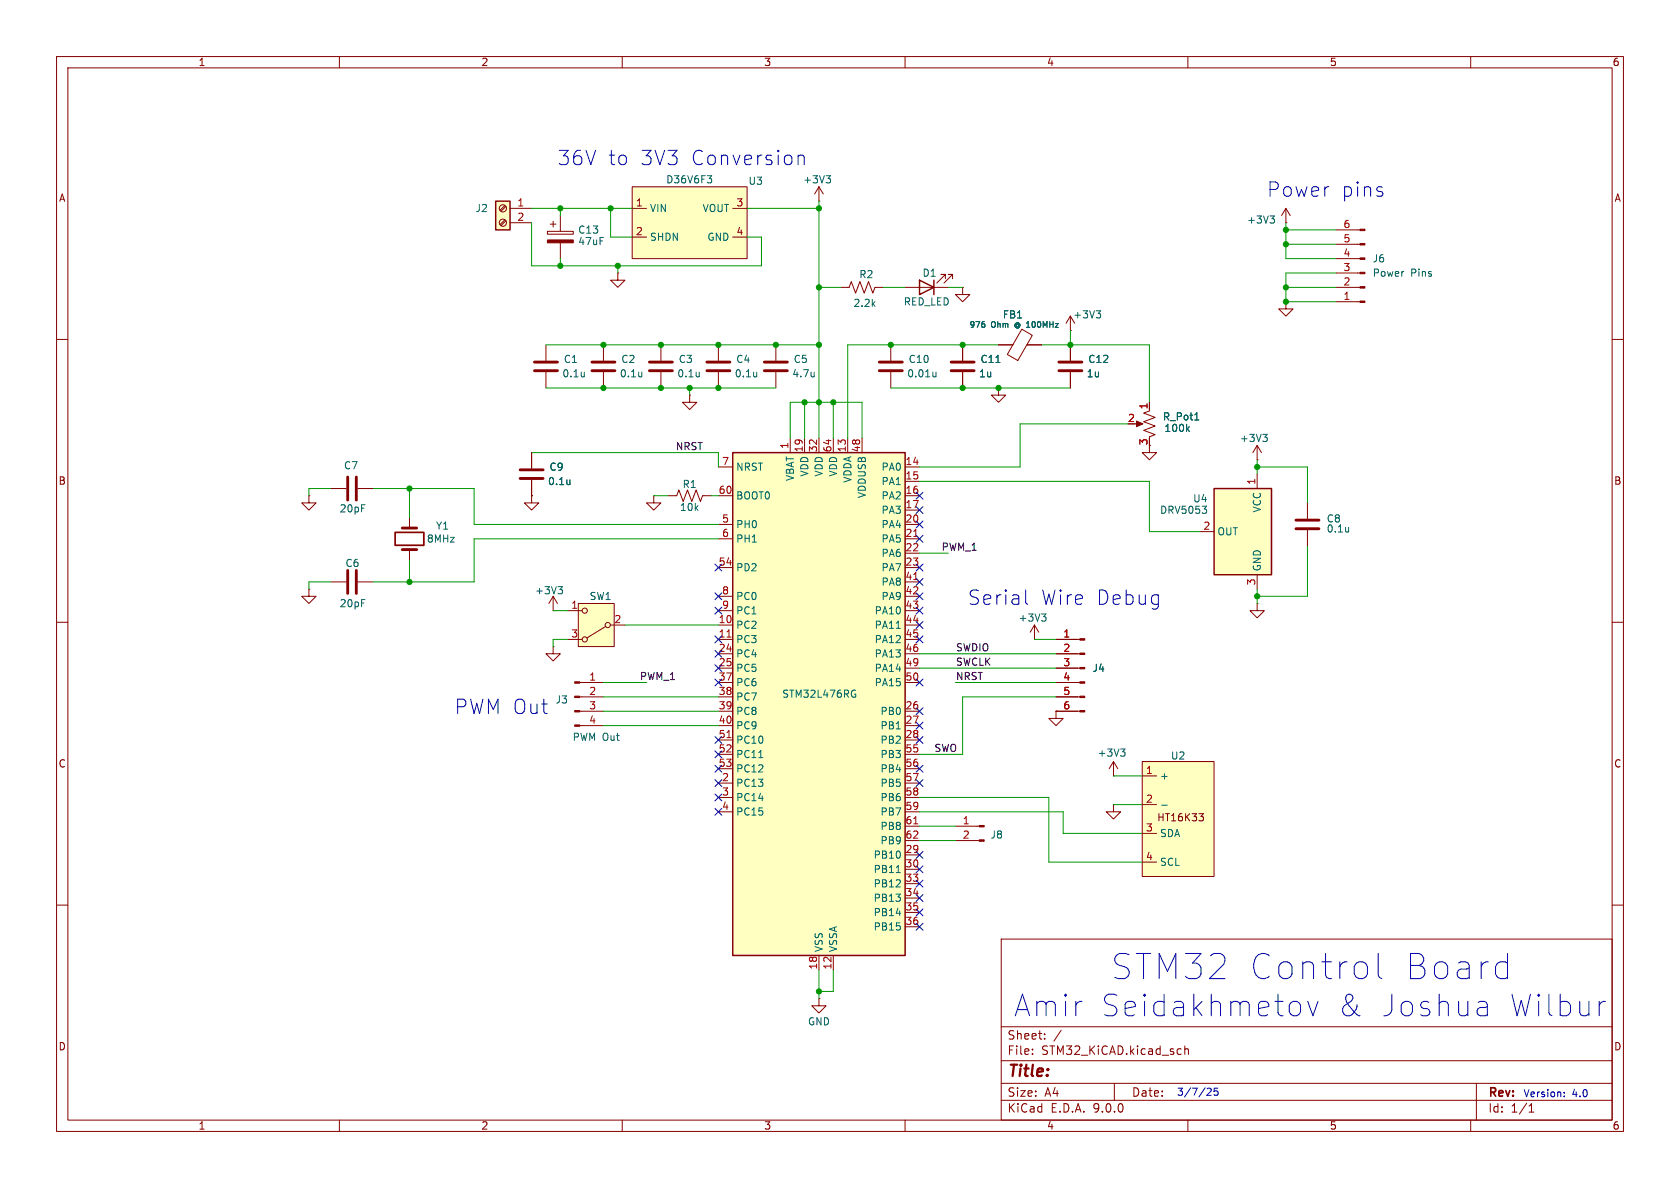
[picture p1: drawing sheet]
<svg xmlns="http://www.w3.org/2000/svg" width="297mm" height="210mm" viewBox="0 0 297 210" stroke-linecap="round" stroke-linejoin="round" font-family="sans-serif">
<g fill="none" stroke="#840000" stroke-width=".18">
<path d="M10 10h277v190h-277zM12 12h273v186h-273zM60 10v2M110 10v2M160 10v2M210 10v2M260 10v2M227.3 39.4h.1M227.3 36.8l-.7 1.3M227.3 36.8l.8 1.3M227.3 36.8v2.6M148.6 50.8h1.5l.4-1 .8 2 .7-2 .8 2 .7-2 .8 2 .4-1h1.5"/>
<path d="M160 50.8h7.6M167.1 49.3v-.8h-.7h.7l-1.5 1.5M168.4 49.3v-.8h-.8h.8l-1.5 1.5M189.2 58.4h.1M189.2 55.9l-.7 1.3M189.2 55.9l.8 1.3M189.2 55.9v2.5M227.3 53.3v1.3h1.3l-1.3 1.3-1.2-1.3h1.2M227.3 53.3h.1M236.2 53.3h4.2M236.2 50.8h4.2M236.2 48.3h4.2"/>
<path d="M236.2 45.7h4.2M236.2 43.2h4.2M236.2 40.6h4.2M10 60h2M121.9 69.9v1.2h1.3l-1.3 1.3-1.3-1.3h1.3M121.9 69.9h.1M127 61v2.8M127 65.8v2.8M137.2 61v2.8M137.2 65.8v2.8M157.5 61v2.8M157.5 65.8v2.8"/>
<path d="M170.2 61v2.8M170.2 65.8v2.8M176.5 68.6v1.3h1.3l-1.3 1.2-1.2-1.2h1.2M176.5 68.6h.1M189.2 61v2.8M189.2 65.8v2.8M285 60h2M10 110h2M285 110h2M10 160h2M177 166h108v32h-108zM285 160h2"/>
<path d="M60 198v2M110 198v2M160 198v2M177 194.5h108M177 191.5h108M177 187.5h108M177 181.5h108M182.5 186.3v.1M182.5 185.5v.1M184.7 183.6v.1M184.7 182.8v.1M187.6 182.1l-1.3 2"/>
<path d="M197 191.5v3M208.7 185.4l.1 .1M208.8 186.3l-.1 .1M209.5 184.9v1.5M209.5 185.5l.2-.1 .3 .1 .1 .9M210 198v2M260 198v2M261 191.5v6.5M270.3 196.6h.9M270.3 195.5l.4-.4v1.5"/>
</g>
<path d="M224.5 38.2h.8l-.4 .5M225.1 38.7l.2 .2v.3l-.2 .2M193.8 54.9h.8l-.4 .5M194.3 55.4l.3 .3v.3l-.3 .2M133.8 65.8v.8M133.8 66.5l-.1 .1M143.9 65.8v.8M143.9 66.5v.1M165.5 65.8v.8M165.5 66.5l-.4 .1M176.1 64.1h.7" fill="none" stroke="#006464" stroke-width=".18"/>
<g fill="#840000" stroke="#840000" stroke-width=".18">
<path d="M240.4 53.2h.9v.3h-.9z"/>
<path d="M240.4 50.7h.9v.2h-.9z"/>
<path d="M240.4 48.1h.9v.3h-.9z"/>
<path d="M240.4 45.6h.9v.2h-.9z"/>
<path d="M240.4 43.1h.9v.2h-.9z"/>
<path d="M240.4 40.5h.9v.3h-.9z"/>
</g>
<path d="M125 64h4M125 65.5h4M135.1 64h4.1M135.1 65.5h4.1M155.4 64h4.1M155.4 65.5h4.1M168.1 64h4.1M168.1 65.5h4.1M187.2 64h4.1M187.2 65.5h4.1" fill="none" stroke="#840000" stroke-width=".51"/>
<path d="M162.6 49.5l2.5 1.3-2.5 1.3zM165.1 49.5v2.6" fill="none" stroke="#840000" stroke-width=".25"/>
<path d="M111.8 33h20.3v12.7h-20.3z" fill="#ffffc2"/>
<path d="M111.8 33h20.3v12.7h-20.3zM111.8 36.8h2.5M129.5 36.8h2.6M111.8 41.9h2.5M129.5 41.9h2.6" fill="none" stroke="#840000" stroke-width=".18"/>
<path d="M125 31.1h.8l-.4 .4M125.7 31.6l.1 .2-.1 .5" fill="none" stroke="#006464" stroke-width=".18"/>
<path d="M87.6 35.6h2.6v5h-2.6z" fill="#ffffc2"/>
<path d="M87.6 35.6h2.6v5h-2.6z" fill="none" stroke="#840000" stroke-width=".25"/>
<g fill="none" stroke="#840000" stroke-width=".18">
<path d="M89.3 36.3l-.9 .9M89.3 38.9l-.9 .8M89.4 36.5l-.8 .8M89.4 39l-.8 .9M90.2 36.8h3.8M90.2 39.4h3.8M97.3 39.6h1M97.8 39.1v1M99.1 38.1v2.8M144.8 35.6h.1M144.8 33l-.8 1.3M144.8 33l.7 1.3"/>
<path d="M144.8 33v2.6M96.8 40.9h4.5v.5h-4.5zM99.1 42.9v2.8M109.2 48.3v1.2h1.3l-1.3 1.3-1.3-1.3h1.3M109.2 48.3h.1M96.5 61v2.8M96.5 65.8v2.8M106.7 61v2.8M106.7 65.8v2.8M116.8 61v2.8M116.8 65.8v2.8"/>
<circle cx="88.9" cy="39.4" r=".63"/>
<circle cx="88.9" cy="36.8" r=".63"/>
</g>
<path d="M96.8 42.4h4.5v.5h-4.5z" fill="#840000" stroke="#840000" stroke-width=".18"/>
<path d="M146 31.1h.8l-.4 .4M146.6 31.5l.2 .3v.3l-.2 .2M103.3 65.8v.8M103.3 66.5l-.1 .1M113.5 65.8v.8M113.5 66.5l-.1 .1M123.6 65.8v.8M123.6 66.5v.1" fill="none" stroke="#006464" stroke-width=".18"/>
<path d="M94.5 64h4.1M94.5 65.5h4.1M104.6 64h4.1M104.6 65.5h4.1M114.8 64h4.1M114.8 65.5h4.1" fill="none" stroke="#840000" stroke-width=".51"/>
<path d="M129.5 80h30.5v88.9h-30.5z" fill="#ffffc2"/>
<path d="M129.5 80h30.5v88.9h-30.5z" fill="none" stroke="#840000" stroke-width=".25"/>
<g fill="none" stroke="#840000" stroke-width=".18">
<path d="M139.7 77.5v2.5M142.2 77.5v2.5M144.8 77.5v2.5M147.3 77.5v2.5M149.9 77.5v2.5M152.4 77.5v2.5M54.6 87.6v1.3h1.3l-1.3 1.3-1.3-1.3h1.3M54.6 87.6h.1M58.4 86.4h2.8M63.2 86.4h2.8M72.4 91.4v1.9M72.4 97.2v1.9"/>
<path d="M94 87.6v1.3h1.2l-1.2 1.3-1.3-1.3h1.3M94 87.6h.1M127 82.6h2.5M127 87.6h2.5M127 92.7h2.5M127 95.3h2.5M160 82.6h2.6M160 87.6h2.6M160 92.7h2.6M160 95.3h2.6M160 85.1h2.6M160 90.2h2.6"/>
<path d="M160 97.8h2.6M54.6 104.1v1.3h1.3l-1.3 1.3-1.3-1.3h1.3M54.6 104.1h.1M58.4 102.9h2.8M63.2 102.9h2.8M127 100.3h2.5M127 105.4h2.5M127 108h2.5M127 110.5h2.5M127 113h2.5M127 115.6h2.5M127 118.1h2.5"/>
<path d="M160 100.3h2.6M160 105.4h2.6M160 108h2.6M160 110.5h2.6M160 113h2.6M160 115.6h2.6M160 118.1h2.6M160 102.9h2.6M186.7 113h4.2M186.7 115.6h4.2M186.7 118.1h4.2M127 120.7h2.5"/>
<path d="M127 123.2h2.5M127 125.7h2.5M127 128.3h2.5M127 130.8h2.5M127 133.4h2.5M127 135.9h2.5M127 138.4h2.5M160 120.7h2.6M160 125.7h2.6M160 128.3h2.6M160 130.8h2.6M160 133.4h2.6"/>
<path d="M160 135.9h2.6M160 138.4h2.6M186.7 120.7h4.2M186.7 123.2h4.2M186.7 125.7h4.2M127 141h2.5M127 143.5h2.5M160 141h2.6M160 143.5h2.6M160 146.1h2.6M160 148.6h2.6M160 151.1h2.6"/>
<path d="M160 153.7h2.6M160 156.2h2.6M160 158.8h2.6M144.8 168.9v2.6M147.3 168.9v2.6M160 161.3h2.6M160 163.8h2.6"/>
</g>
<path d="M161.5 94.8h.8M128.5 112.6h.7M161.5 102.5h.8M128.5 130.4h.7M161.5 145.6h.8" fill="none" stroke="#a90000" stroke-width=".18"/>
<path d="M158.4 111.1h.8M134.1 133.9h.8M150.9 122l.3 .1M151 122.7h.3v.4l-.4 .2M158.4 154.2h.8" fill="none" stroke="#006464" stroke-width=".18"/>
<g fill="#840000" stroke="#840000" stroke-width=".18">
<path d="M190.9 112.9h.9v.3h-.9z"/>
<path d="M190.9 115.4h.9v.3h-.9z"/>
<path d="M190.9 118h.9v.2h-.9z"/>
<path d="M190.9 120.5h.9v.3h-.9z"/>
<path d="M190.9 123.1h.9v.2h-.9z"/>
<path d="M190.9 125.6h.9v.3h-.9z"/>
</g>
<path d="M61.5 84.3v4.1M63 84.3v4.1M71.1 93.3h2.6M71.1 97.2h2.6M61.5 100.8v4.1M63 100.8v4.1" fill="none" stroke="#840000" stroke-width=".51"/>
<path d="M69.8 94.1h5.1v2.3h-5.1z" fill="none" stroke="#840000" stroke-width=".3"/>
<path d="M201.9 134.6h12.7v20.3h-12.7z" fill="#ffffc2"/>
<g fill="none" stroke="#840000" stroke-width=".18">
<path d="M170.2 50.8v1.3h1.2l-1.2 1.2-1.3-1.2h1.3M170.2 50.8h.1M180.6 58.2l1.9 1.1-2.6 4.4-1.8-1zM176.5 61h2.6M181.6 61h2.5M182.9 113h.1M182.9 110.5l-.8 1.3M182.9 110.5l.7 1.3M182.9 110.5v2.5M186.7 125.7v1.3h1.3l-1.3 1.3-1.3-1.3h1.3M186.7 125.7h.1M196.8 137.2h.1"/>
<path d="M196.8 134.6l-.7 1.3M196.8 134.6l.8 1.3M196.8 134.6v2.6M201.9 134.6h12.7v20.3h-12.7zM201.9 137.2h2.6M168.9 146.1h4.2M168.9 148.6h4.2M196.8 142.2v1.3h1.3l-1.3 1.3-1.2-1.3h1.2M196.8 142.2h.1M201.9 142.2h2.6M201.9 147.3h2.6M201.9 152.4h2.6"/>
<path d="M212 143.8h.7l-.4 .5M212.5 144.3l.2 .3v.3l-.2 .2M144.8 176.5v1.3h1.2l-1.2 1.3-1.3-1.3h1.3M144.8 176.5h.1"/>
</g>
<path d="M174.1 57.3v.5M184.1 108.5h.8l-.4 .5M184.7 109l.2 .3v.3l-.2 .2M198.1 132.4h.8l-.4 .5M198.7 132.9l.2 .2v.3l-.2 .3M205.4 142.3h.9" fill="none" stroke="#006464" stroke-width=".18"/>
<g fill="#840000" stroke="#840000" stroke-width=".18">
<path d="M173.1 145.9h.9v.3h-.9z"/>
<path d="M173.1 148.5h.9v.2h-.9z"/>
</g>
<path d="M214.6 86.4h10.2v15.2h-10.2z" fill="#ffffc2"/>
<path d="M214.6 86.4h10.2v15.2h-10.2z" fill="none" stroke="#840000" stroke-width=".25"/>
<g fill="none" stroke="#840000" stroke-width=".18">
<path d="M200.7 74.9h1M203.2 78.7v1.3h1.3l-1.3 1.3-1.3-1.3h1.3M203.2 72.6l-1 .4 2 .8-2 .7 2 .8-2 .8 2 .7-1 .4v.3M203.2 71.1v1.3M222.2 78.7v2.6M222.2 78.7l-.7 1.3M222.2 78.7l.8 1.3M94 80v2.8M94 84.8v2.8M115.6 87.6v1.3h1.2l-1.2 1.3-1.3-1.3h1.3M115.6 87.6h.1M118.1 87.6h1.5l.4-1 .8 2 .7-2 .8 2 .8-2 .7 2 .4-1h1.5"/>
<path d="M212.1 94h2.5M222.2 81.3h.1M222.2 83.8v2.6M231.1 88.9v2.8M231.1 93.7v2.8M97.8 114.3v1.3h1.3l-1.3 1.2-1.3-1.2h1.3M97.8 114.3h.1M222.2 106.7v1.3h1.3l-1.3 1.2-1.2-1.2h1.2M222.2 106.7h.1M222.2 101.6v2.5M102.5 120.7h4.2M102.5 123.2h4.2"/>
<path d="M102.5 125.7h4.2M102.5 128.3h4.2"/>
</g>
<path d="M209.9 75.8l.4 .5M210.3 75.4l-.5 .5M211.2 74.2h.7M223.3 76.8h.7l-.4 .5M223.8 77.3l.2 .2v.3l-.2 .2M100.8 84.8v.9M100.8 85.5l-.1 .1M213.2 90l.1 .2-.1 .5M213.3 89.5l-.4 .5M238.4 93.2v.9M238.4 93.9v.1" fill="none" stroke="#006464" stroke-width=".18"/>
<g fill="#840000" stroke="#840000" stroke-width=".18">
<path d="M200.9 74.4l1.2 .5-1.2 .5z"/>
<path d="M101.6 120.5h.9v.3h-.9z"/>
<path d="M101.6 123.1h.9v.2h-.9z"/>
<path d="M101.6 125.6h.9v.3h-.9z"/>
<path d="M101.6 128.1h.9v.3h-.9z"/>
</g>
<path d="M91.9 83.1h4.1M91.9 84.6h4.1M229.1 91.9h4.1M229.1 93.5h4.1" fill="none" stroke="#840000" stroke-width=".51"/>
<path d="M102.2 106.7h6.4v7.6h-6.4z" fill="#ffffc2"/>
<g fill="none" stroke="#840000" stroke-width=".18">
<path d="M170.2 61v2.8M170.2 65.8v2.8M176.5 68.6h.1M176.5 61h2.6M181.6 61h2.5M189.2 61v2.8M189.2 65.8v2.8M203.2 71.1v1.3M94 87.6h.1M94 80v2.8M94 84.8v2.8M97.8 108h.1"/>
<path d="M97.8 105.4l-.8 1.3M97.8 105.4l.8 1.3M97.8 105.4v2.6M100.3 113h2.6M100.3 108h2.6M102.2 106.7h6.4v7.6h-6.4zM107.1 110.7l-3.3 2.1M107.9 110.5h2.6M186.7 113h3.8M186.7 115.6h3.8M186.7 118.1h3.8M186.7 125.7h.1"/>
<path d="M186.7 120.7h3.8M186.7 123.2h3.8M186.7 125.7h3.8"/>
<circle cx="103.4" cy="108" r=".46"/>
<circle cx="103.4" cy="113" r=".46"/>
<circle cx="107.4" cy="110.5" r=".46"/>
</g>
<path d="M174.1 57.3v.5M176.1 64.1h.7M209.9 75.8l.4 .5M210.3 75.4l-.5 .5M211.2 74.2h.7M100.8 84.8v.9M100.8 85.5l-.1 .1M98.7 103.7h.7l-.4 .5M99.2 104.2l.2 .2v.3l-.2 .3" fill="none" stroke="#006464" stroke-width=".18"/>
<g fill="none" stroke="#009600" stroke-width=".18">
<path d="M94 39.4v7.6h40.6v-5.1h-2.5M94 36.8h17.8M99.1 36.8v1.3M107.9 36.8v5.1h3.9M132.1 36.8h12.7M144.8 35.6v41.9M227.3 39.4v6.3h8.9M99.1 45.7v1.3M109.2 47v1.3M144.8 50.8h3.8M156.2 50.8h3.8M167.6 50.8h2.6"/>
<path d="M189.2 58.4v2.6M227.3 50.8h8.9M227.3 43.2h8.9M227.3 40.6h8.9M236.2 48.3h-8.9v5h8.9M96.5 68.6h40.7M96.5 61h48.3M121.9 68.6v1.3M139.7 77.5v-6.4h12.7v6.4M142.2 71.1v6.4M147.3 71.1v6.4M157.5 68.6h31.7"/>
<path d="M176.5 61h-26.6v16.5M184.1 61h19.1v10.1M199.4 74.9h-19.1v7.7h-17.7M58.4 86.4h-3.8v1.2M66 86.4h17.8v6.3h43.2M72.4 86.4v5M72.4 99.1v3.8M94 80h33v2.6M115.6 87.6h2.5M125.7 87.6h1.3M127 95.3h-43.2v7.6h-17.8M162.6 85.1h40.6v8.9h8.9"/>
<path d="M162.6 97.8h5M222.2 81.3v2.5M222.2 82.6h8.9v6.3M231.1 96.5v8.9h-8.9M58.4 102.9h-3.8v1.2M97.8 108h2.5M100.3 113h-2.5v1.3M110.5 110.5h16.5M162.6 115.6h24.1M162.6 118.1h24.1M182.9 113h3.8M222.2 104.1v2.6"/>
<path d="M106.7 123.2h20.3M106.7 120.7h7.6M106.7 128.3h20.3M106.7 125.7h20.3M168.9 120.7h17.8M186.7 123.2h-16.5v10.2h-7.6M196.8 137.2h5.1M162.6 141h22.8v11.4h16.5M162.6 143.5h25.4v3.8h13.9M162.6 148.6h6.3M162.6 146.1h6.3M196.8 142.2h5.1"/>
<path d="M144.8 171.5v5M147.3 171.5v3.8h-2.5"/>
</g>
<g fill="none" stroke="#000084" stroke-width=".18">
<path d="M126.4 99.7l1.2 1.2M127.6 99.7l-1.2 1.2M162 99.7l1.2 1.2M162 94.6l1.2 1.3M162 87l1.2 1.2M162 92.1l1.2 1.2M162 89.6l1.2 1.2M163.2 99.7l-1.2 1.2M163.2 94.6l-1.2 1.3M163.2 87l-1.2 1.2M163.2 92.1l-1.2 1.2M163.2 89.6l-1.2 1.2"/>
<path d="M126.4 112.4l1.2 1.2M126.4 115l1.2 1.2M126.4 117.5l1.2 1.2M126.4 107.3l1.2 1.3M126.4 104.8l1.2 1.2M127.6 112.4l-1.2 1.2M127.6 115l-1.2 1.2M127.6 117.5l-1.2 1.2M127.6 107.3l-1.2 1.3M127.6 104.8l-1.2 1.2M162 107.3l1.2 1.3M162 112.4l1.2 1.2"/>
<path d="M162 109.9l1.2 1.2M162 104.8l1.2 1.2M162 102.3l1.2 1.2M163.2 107.3l-1.2 1.3M163.2 102.3l-1.2 1.2M163.2 104.8l-1.2 1.2M163.2 112.4l-1.2 1.2M163.2 109.9l-1.2 1.2M126.4 132.7l1.2 1.3M126.4 120l1.2 1.3M126.4 137.8l1.2 1.2M126.4 135.3l1.2 1.2"/>
<path d="M126.4 130.2l1.2 1.2M127.6 132.7l-1.2 1.3M127.6 120l-1.2 1.3M127.6 137.8l-1.2 1.2M127.6 135.3l-1.2 1.2M127.6 130.2l-1.2 1.2M162 125.1l1.2 1.2M162 120l1.2 1.3M162 127.7l1.2 1.2M162 130.2l1.2 1.2M162 135.3l1.2 1.2M162 137.8l1.2 1.2"/>
<path d="M163.2 125.1l-1.2 1.2M163.2 120l-1.2 1.3M163.2 127.7l-1.2 1.2M163.2 130.2l-1.2 1.2M163.2 135.3l-1.2 1.2M163.2 137.8l-1.2 1.2M126.4 142.9l1.2 1.2M126.4 140.4l1.2 1.2M127.6 142.9l-1.2 1.2M127.6 140.4l-1.2 1.2M162 158.1l1.2 1.3M162 155.6l1.2 1.2"/>
<path d="M162 150.5l1.2 1.2M162 153.1l1.2 1.2M163.2 158.1l-1.2 1.3M163.2 155.6l-1.2 1.2M163.2 150.5l-1.2 1.2M163.2 153.1l-1.2 1.2M162 160.7l1.2 1.2M162 163.2l1.2 1.2M163.2 160.7l-1.2 1.2M163.2 163.2l-1.2 1.2"/>
</g>
<g fill="none" stroke="#0000c2" stroke-width=".18">
<path d="M141.1 27.4v1.7M141.1 27.7a.63 .63 0 0 1 1.1 .1v1.3M181.3 104.3v2.2l.4 .3M229.7 177.4l.2 .3v1.1l-.2 .4M231.2 177l.9 2.6 .9-2.6M243.6 168.5v3.9l.3 .4 .4 .2M261.7 177h.7l.4 .2 .1 .4v2M262.9 179.4l-.3 .2h-.9M262.9 177.9l-.3 .2h-.9M265.2 170h.9l.4 .2M266.5 168.5v4.5M266.5 172.8l-.4 .2h-.9"/>
<path d="M282.7 177v2.6M283.8 177a.97 .97 0 0 0-1.1 .7M213.4 192.5l.5-.1 .2 .3-.8 .9h.8M215.3 192.4h-.6l-.1 .6 .2-.2 .4 .1 .1 .2v.4l-.2 .1-.5-.1M276.5 193.8v.1M276.5 193.1v.1"/>
</g>
<g fill="#009600" stroke="#009600" stroke-width=".18">
<circle cx="106.7" cy="61" r=".46"/>
<circle cx="106.7" cy="68.6" r=".46"/>
<circle cx="116.8" cy="61" r=".46"/>
<circle cx="121.9" cy="68.6" r=".46"/>
<circle cx="127" cy="68.6" r=".46"/>
<circle cx="107.9" cy="36.8" r=".46"/>
<circle cx="144.8" cy="36.8" r=".46"/>
<circle cx="109.2" cy="47" r=".46"/>
<circle cx="99.1" cy="47" r=".46"/>
<circle cx="99.1" cy="36.8" r=".46"/>
<circle cx="116.8" cy="68.6" r=".46"/>
<circle cx="127" cy="61" r=".46"/>
<circle cx="144.8" cy="61" r=".46"/>
<circle cx="137.2" cy="61" r=".46"/>
<circle cx="142.2" cy="71.1" r=".46"/>
<circle cx="144.8" cy="71.1" r=".46"/>
<circle cx="144.8" cy="50.8" r=".46"/>
<circle cx="157.5" cy="61" r=".46"/>
<circle cx="147.3" cy="71.1" r=".46"/>
<circle cx="170.2" cy="61" r=".46"/>
<circle cx="170.2" cy="68.6" r=".46"/>
<circle cx="176.5" cy="68.6" r=".46"/>
<circle cx="227.3" cy="43.2" r=".46"/>
<circle cx="227.3" cy="40.6" r=".46"/>
<circle cx="227.3" cy="50.8" r=".46"/>
<circle cx="227.3" cy="53.3" r=".46"/>
<circle cx="189.2" cy="61" r=".46"/>
<circle cx="222.2" cy="105.4" r=".46"/>
<circle cx="222.2" cy="82.6" r=".46"/>
<circle cx="144.8" cy="175.3" r=".46"/>
<circle cx="72.4" cy="86.4" r=".46"/>
<circle cx="72.4" cy="102.9" r=".46"/>
</g>
<g font-size="6.2" fill="#0000c2">
<text x="196.5" y="173.4">STM32 Control</text>
<text x="247.7" y="173.4">Board</text>
</g>
<g font-size="5.3" fill="#0000c2">
<text x="179.3" y="179.9">Amir</text>
<text x="194.4" y="179.9">Seidakhmetov</text>
<text x="236" y="179.9">&amp;</text>
<text x="243.3" y="179.9">Joshua</text>
<text x="265.7" y="179.9">Wilbur</text>
</g>
<g font-size="3.5" fill="#0000c2">
<text x="98.5" y="29.4">36V</text>
<text x="107.4" y="29.4">to</text>
<text x="113.1" y="29.4">3V3</text>
<text x="122" y="29.4">Conversion</text>
<text x="223.9" y="35">Power</text>
<text x="237.1" y="35">pins</text>
<text x="171.1" y="107.2">Serial</text>
<text x="184" y="107.2">Wire</text>
<text x="193.7" y="107.2">Debug</text>
<text x="80.3" y="126.5">PWM Out</text>
</g>
<text font-size="2.8" fill="#840000" x="178" y="190.9">Title:</text>
<g font-size="2.1" fill="#840000">
<text x="178" y="184">Sheet:</text>
<text x="178" y="186.7">File:</text>
<text x="184.1" y="186.7">STM32_KiCAD.kicad_sch</text>
<text x="178" y="196.9">KiCad</text>
<text x="178" y="194.1">Size:</text>
<text x="184.7" y="194.1">A4</text>
<text x="185.7" y="196.9">E.D.A.</text>
<text x="193.3" y="196.9">9.0.0</text>
<text x="200" y="194.1">Date:</text>
<text x="263" y="194.3">Rev:</text>
<text x="263" y="196.9">Id:</text>
<text x="267.1" y="196.9">1/1</text>
</g>
<g font-size="1.8" fill="#840000">
<text x="35" y="11.9">1</text>
<text x="85" y="11.9">2</text>
<text x="135" y="11.9">3</text>
<text x="185" y="11.9">4</text>
<text x="235" y="11.9">5</text>
<text x="285" y="11.9">6</text>
<text x="10.3" y="35.9">A</text>
<text x="285.3" y="35.9">A</text>
<text x="202.9" y="78.8" transform="rotate(-90 202.9 78.8)">3</text>
<text x="10.3" y="85.9">B</text>
<text x="285.3" y="85.9">B</text>
<text x="10.3" y="135.9">C</text>
<text x="285.3" y="135.9">C</text>
<text x="204.5" y="145.4">HT16K33</text>
<text x="10.3" y="185.9">D</text>
<text x="285.3" y="185.9">D</text>
<text x="35" y="199.9">1</text>
<text x="85" y="199.9">2</text>
<text x="135" y="199.9">3</text>
<text x="185" y="199.9">4</text>
<text x="235" y="199.9">5</text>
<text x="285" y="199.9">6</text>
</g>
<g font-size="1.8" fill="#006464">
<text x="117.7" y="32.6">D36V6F3</text>
<text x="132.2" y="32.9">U3</text>
<text x="141.9" y="32.6">+3V3</text>
<text x="84" y="37.7">J2</text>
<text x="102.1" y="41.5">C13</text>
<text x="114.8" y="37.7">VIN</text>
<text x="124.1" y="37.7">VOUT</text>
<text x="220.4" y="39.7">+3V3</text>
<text x="102.1" y="43.5">47uF</text>
<text x="114.8" y="42.8">SHDN</text>
<text x="125" y="42.8">GND</text>
<text x="242.6" y="46.6">J6</text>
<text x="151.8" y="49.4">R2</text>
<text x="163" y="49.1">D1</text>
<text x="242.6" y="49.1">Power</text>
<text x="249.4" y="49.1">Pins</text>
<text x="150.8" y="54.5">2.2k</text>
<text x="159.7" y="54.2">RED_LED</text>
<text x="177.2" y="56.5">FB1</text>
<text x="189.6" y="56.5">+3V3</text>
<text x="99.6" y="64.4">C1</text>
<text x="109.7" y="64.4">C2</text>
<text x="119.9" y="64.4">C3</text>
<text x="130.1" y="64.4">C4</text>
<text x="140.2" y="64.4">C5</text>
<text x="160.5" y="64.4">C10</text>
<text x="173.2" y="64.4">C11</text>
<text x="192.3" y="64.4">C12</text>
<text x="99.3" y="66.9">0.1u</text>
<text x="109.5" y="66.9">0.1u</text>
<text x="119.6" y="66.9">0.1u</text>
<text x="129.8" y="66.9">0.1u</text>
<text x="140" y="66.9">4.7u</text>
<text x="160.3" y="66.9">0.01u</text>
<text x="173" y="66.9">1u</text>
<text x="192" y="66.9">1u</text>
<text x="205.5" y="74.5">R_Pot1</text>
<text x="205.7" y="76.6">100k</text>
<text x="60.7" y="83.2">C7</text>
<text x="97" y="83.4">C9</text>
<text x="130" y="83.4">NRST</text>
<text x="155.7" y="83.4">PA0</text>
<text x="219.1" y="78.3">+3V3</text>
<text x="96.8" y="86">0.1u</text>
<text x="120.6" y="86.5">R1</text>
<text x="130" y="88.5">BOOT0</text>
<text x="140.6" y="85.1" transform="rotate(-90 140.6 85.1)">VBAT</text>
<text x="143.1" y="84.3" transform="rotate(-90 143.1 84.3)">VDD</text>
<text x="145.6" y="84.3" transform="rotate(-90 145.6 84.3)">VDD</text>
<text x="148.2" y="84.3" transform="rotate(-90 148.2 84.3)">VDD</text>
<text x="150.7" y="85.4" transform="rotate(-90 150.7 85.4)">VDDA</text>
<text x="153.3" y="88.2" transform="rotate(-90 153.3 88.2)">VDDUSB</text>
<text x="155.7" y="86">PA1</text>
<text x="155.7" y="88.5">PA2</text>
<text x="210.8" y="89">U4</text>
<text x="60" y="90.8">20pF</text>
<text x="77" y="93.8">Y1</text>
<text x="120.1" y="90.5">10k</text>
<text x="130" y="93.6">PH0</text>
<text x="155.7" y="91">PA3</text>
<text x="155.7" y="93.6">PA4</text>
<text x="205" y="91">DRV5053</text>
<text x="215.1" y="94.8">OUT</text>
<text x="223.1" y="90.7" transform="rotate(-90 223.1 90.7)">VCC</text>
<text x="234.5" y="92.6">C8</text>
<text x="234.5" y="94.3">0.1u</text>
<text x="61" y="100.4">C6</text>
<text x="75.4" y="96.1">8MHz</text>
<text x="130" y="96.1">PH1</text>
<text x="130" y="101.2">PD2</text>
<text x="155.7" y="96.1">PA5</text>
<text x="155.7" y="98.7">PA6</text>
<text x="155.7" y="101.2">PA7</text>
<text x="223.1" y="101.1" transform="rotate(-90 223.1 101.1)">GND</text>
<text x="60" y="107.5">20pF</text>
<text x="94.5" y="105.3">+3V3</text>
<text x="104.1" y="106.3">SW1</text>
<text x="130" y="106.3">PC0</text>
<text x="155.7" y="103.7">PA8</text>
<text x="155.7" y="106.3">PA9</text>
<text x="130" y="108.8">PC1</text>
<text x="130" y="111.4">PC2</text>
<text x="130" y="113.9">PC3</text>
<text x="154.5" y="108.8">PA10</text>
<text x="154.5" y="111.4">PA11</text>
<text x="154.5" y="113.9">PA12</text>
<text x="180" y="110.1">+3V3</text>
<text x="130" y="116.4">PC4</text>
<text x="130" y="119">PC5</text>
<text x="154.5" y="116.4">PA13</text>
<text x="154.5" y="119">PA14</text>
<text x="193" y="119">J4</text>
<text x="98.1" y="124.6">J3</text>
<text x="130" y="121.5">PC6</text>
<text x="130" y="124.1">PC7</text>
<text x="138.2" y="123.5">STM32L476RG</text>
<text x="154.5" y="121.5">PA15</text>
<text x="101.1" y="131.2">PWM Out</text>
<text x="130" y="126.6">PC8</text>
<text x="130" y="129.1">PC9</text>
<text x="130" y="131.7">PC10</text>
<text x="155.6" y="126.6">PB0</text>
<text x="155.6" y="129.1">PB1</text>
<text x="155.6" y="131.7">PB2</text>
<text x="130" y="134.2">PC11</text>
<text x="130" y="136.8">PC12</text>
<text x="155.6" y="134.2">PB3</text>
<text x="155.6" y="136.8">PB4</text>
<text x="194" y="134">+3V3</text>
<text x="206.9" y="134.5">U2</text>
<text x="130" y="139.3">PC13</text>
<text x="130" y="141.8">PC14</text>
<text x="155.6" y="139.3">PB5</text>
<text x="155.6" y="141.8">PB6</text>
<text x="205" y="138">+</text>
<text x="130" y="144.4">PC15</text>
<text x="155.6" y="144.4">PB7</text>
<text x="155.6" y="146.9">PB8</text>
<text x="155.6" y="149.5">PB9</text>
<text x="175" y="148.4">J8</text>
<text x="205" y="148.2">SDA</text>
<text x="154.3" y="152">PB10</text>
<text x="154.3" y="154.5">PB11</text>
<text x="205" y="153.3">SCL</text>
<text x="154.3" y="157.1">PB12</text>
<text x="154.3" y="159.6">PB13</text>
<text x="154.3" y="162.2">PB14</text>
<text x="154.3" y="164.7">PB15</text>
<text x="145.6" y="168.4" transform="rotate(-90 145.6 168.4)">VSS</text>
<text x="148.2" y="168.4" transform="rotate(-90 148.2 168.4)">VSSA</text>
<text x="142.7" y="181.5">GND</text>
</g>
<g font-size="1.8" fill="#a90000">
<text x="91.4" y="36.6">1</text>
<text x="91.4" y="39.1">2</text>
<text x="112.3" y="36.6">1</text>
<text x="112.3" y="41.7">2</text>
<text x="130.1" y="36.6">3</text>
<text x="130.1" y="41.7">4</text>
<text x="237.4" y="40.4">6</text>
<text x="237.4" y="45.5">4</text>
<text x="237.4" y="42.9">5</text>
<text x="237.4" y="53.1">1</text>
<text x="237.4" y="50.5">2</text>
<text x="237.4" y="48">3</text>
<text x="199.3" y="74.7">2</text>
<text x="202.9" y="72.5" transform="rotate(-90 202.9 72.5)">1</text>
<text x="127.6" y="82.3">7</text>
<text x="139.4" y="79.4" transform="rotate(-90 139.4 79.4)">1</text>
<text x="142" y="80.1" transform="rotate(-90 142 80.1)">19</text>
<text x="144.5" y="80.1" transform="rotate(-90 144.5 80.1)">32</text>
<text x="147.1" y="80.1" transform="rotate(-90 147.1 80.1)">64</text>
<text x="149.6" y="80.1" transform="rotate(-90 149.6 80.1)">13</text>
<text x="152.1" y="80.1" transform="rotate(-90 152.1 80.1)">48</text>
<text x="160" y="82.3">14</text>
<text x="127" y="87.4">60</text>
<text x="160" y="84.8">15</text>
<text x="160" y="87.4">16</text>
<text x="160" y="89.9">17</text>
<text x="222" y="85.8" transform="rotate(-90 222 85.8)">1</text>
<text x="127.6" y="92.5">5</text>
<text x="127.6" y="95">6</text>
<text x="160" y="92.5">20</text>
<text x="160" y="95">21</text>
<text x="212.7" y="93.7">2</text>
<text x="127" y="100.1">54</text>
<text x="160" y="97.5">22</text>
<text x="160" y="100.1">23</text>
<text x="100.9" y="107.7">1</text>
<text x="127.6" y="105.2">8</text>
<text x="127.6" y="107.7">9</text>
<text x="160" y="102.6">41</text>
<text x="160" y="105.2">42</text>
<text x="160" y="107.7">43</text>
<text x="222" y="103.6" transform="rotate(-90 222 103.6)">3</text>
<text x="100.9" y="112.8">3</text>
<text x="108.5" y="110.2">2</text>
<text x="127" y="110.2">10</text>
<text x="127" y="112.8">11</text>
<text x="160" y="110.2">44</text>
<text x="160" y="112.8">45</text>
<text x="187.9" y="112.8">1</text>
<text x="127" y="115.3">24</text>
<text x="127" y="117.9">25</text>
<text x="160" y="115.3">46</text>
<text x="160" y="117.9">49</text>
<text x="187.9" y="115.3">2</text>
<text x="187.9" y="117.9">3</text>
<text x="104.1" y="120.4">1</text>
<text x="104.1" y="122.9">2</text>
<text x="104.1" y="125.5">3</text>
<text x="127" y="120.4">37</text>
<text x="127" y="122.9">38</text>
<text x="127" y="125.5">39</text>
<text x="160" y="120.4">50</text>
<text x="160" y="125.5">26</text>
<text x="187.9" y="120.4">4</text>
<text x="187.9" y="122.9">5</text>
<text x="187.9" y="125.5">6</text>
<text x="104.1" y="128">4</text>
<text x="127" y="128">40</text>
<text x="127" y="130.6">51</text>
<text x="160" y="128">27</text>
<text x="160" y="130.6">28</text>
<text x="127" y="133.1">52</text>
<text x="127" y="135.6">53</text>
<text x="160" y="133.1">55</text>
<text x="160" y="135.6">56</text>
<text x="202.5" y="136.9">1</text>
<text x="127.6" y="138.2">2</text>
<text x="127.6" y="140.7">3</text>
<text x="127.6" y="143.3">4</text>
<text x="160" y="138.2">57</text>
<text x="160" y="140.7">58</text>
<text x="160" y="143.3">59</text>
<text x="202.5" y="142">2</text>
<text x="160" y="145.8">61</text>
<text x="160" y="148.3">62</text>
<text x="170.1" y="145.8">1</text>
<text x="170.1" y="148.3">2</text>
<text x="202.5" y="147.1">3</text>
<text x="160" y="150.9">29</text>
<text x="160" y="153.4">30</text>
<text x="160" y="156">33</text>
<text x="202.5" y="152.1">4</text>
<text x="160" y="158.5">34</text>
<text x="160" y="161">35</text>
<text x="160" y="163.6">36</text>
<text x="144.5" y="171.5" transform="rotate(-90 144.5 171.5)">18</text>
<text x="147.1" y="171.5" transform="rotate(-90 147.1 171.5)">12</text>
</g>
<g font-size="1.8" fill="#0f0f0f">
<text x="119.4" y="79.7">NRST</text>
<text x="166.4" y="97.4">PWM_1</text>
<text x="168.9" y="117.8">SWCLK</text>
<text x="168.9" y="115.2">SWDIO</text>
<text x="113" y="120.3">PWM_1</text>
<text x="168.9" y="120.3">NRST</text>
<text x="165.1" y="133">SWO</text>
</g>
<g font-size="1.8" fill="#0000c2">
<text x="208" y="193.9">3/7/25</text>
<text x="269.2" y="194.2">Version:</text>
<text x="277.9" y="194.2">4.0</text>
</g>
<g font-size="1.4" fill="#006464">
<text x="171.3" y="58.1">976</text>
<text x="175.2" y="58.1">Ohm</text>
<text x="179.6" y="58.1">@ 100MHz</text>
</g>
</svg>
